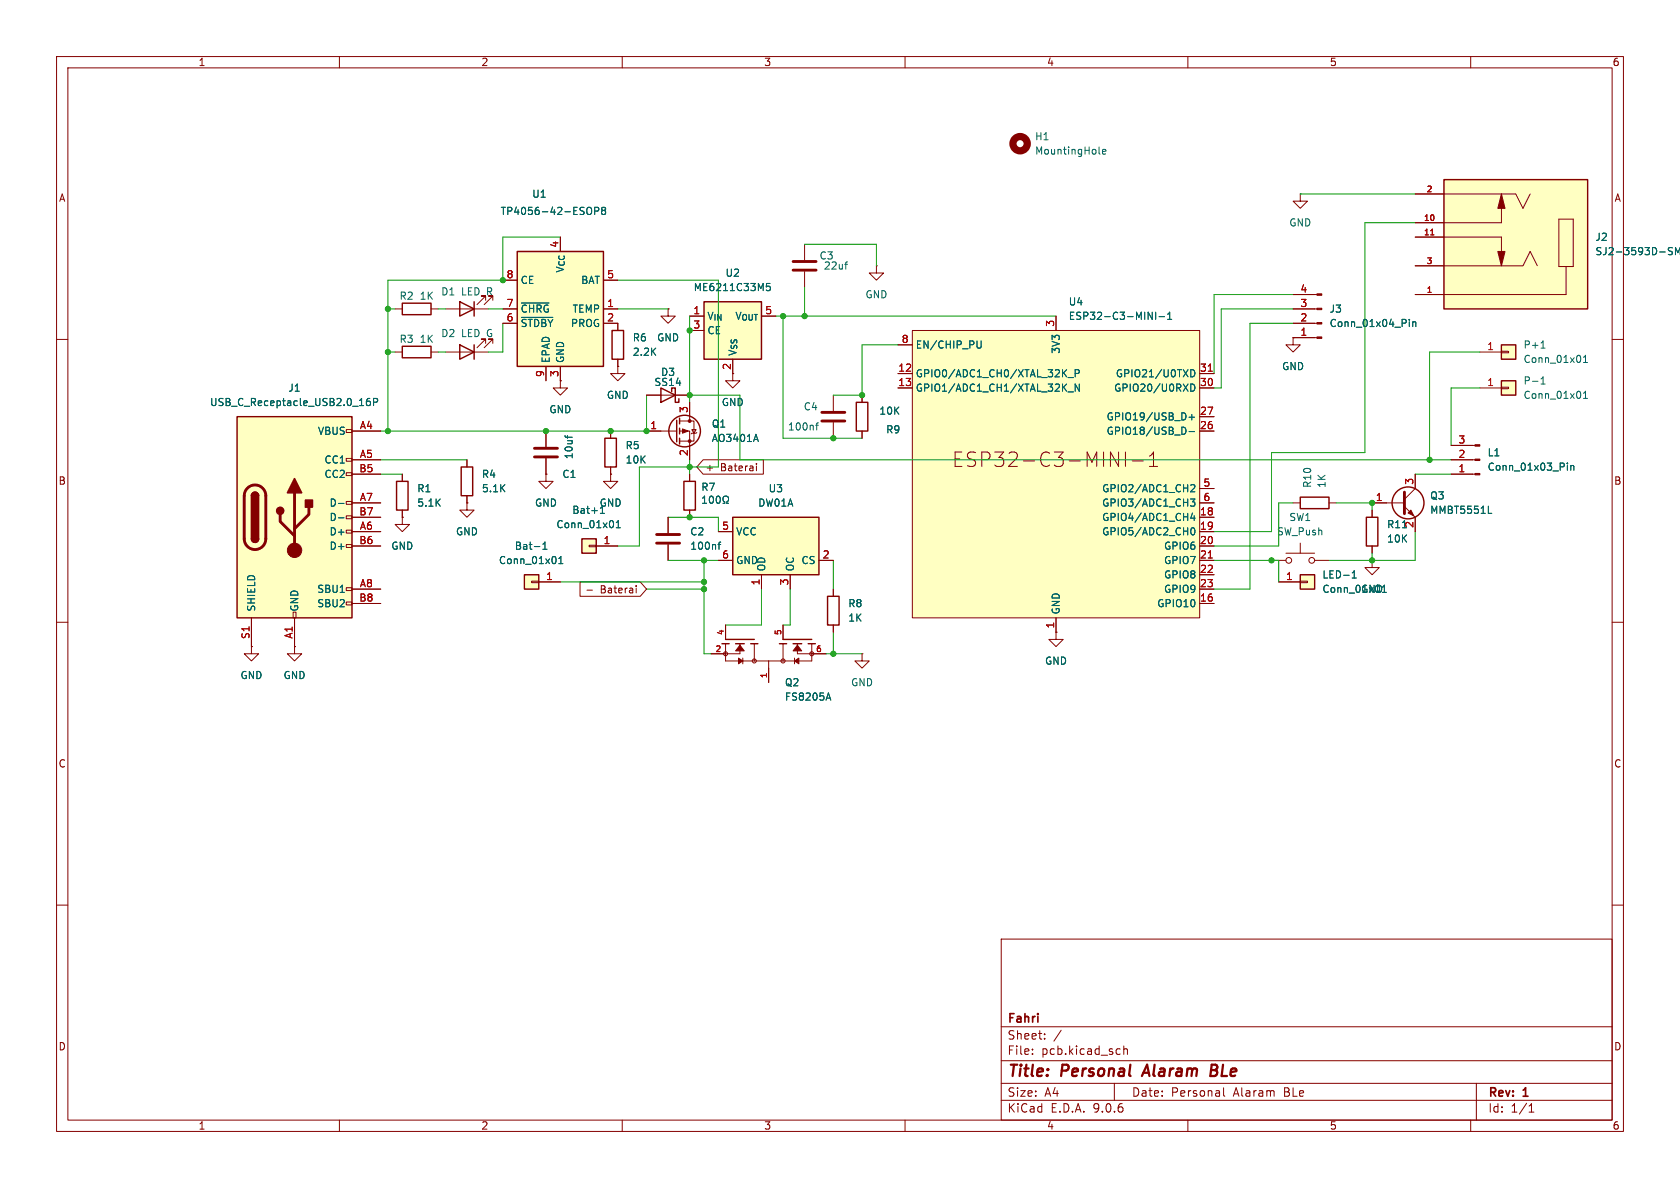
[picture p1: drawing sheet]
<svg xmlns="http://www.w3.org/2000/svg" width="297mm" height="210mm" viewBox="0 0 297 210" stroke-linecap="round" stroke-linejoin="round" font-family="sans-serif">
<g fill="none" stroke="#840000" stroke-width=".18">
<path d="M10 10h277v190h-277zM12 12h273v186h-273zM60 10v2M110 10v2M160 10v2M210 10v2M260 10v2M10 60h2M78.7 62.2h7.7M85.9 60.7v-.8h-.8h.8l-1.6 1.6M87.1 60.7v-.8h-.7h.7l-1.5 1.6M96.5 76.2v2.8"/>
<path d="M99.1 67.3v1.3h1.2l-1.2 1.3-1.3-1.3h1.3M99.1 67.3h.1M285 60h2M71.1 83.8v1.3M71.1 90.2v1.2M96.5 81v2.8M242.6 90.2v1.2M242.6 96.5v1.3M10 110h2M44.4 114.3v1.3h1.3l-1.3 1.2-1.2-1.2h1.2M44.4 114.3h.1M52.1 114.3v1.3h1.2l-1.2 1.2-1.3-1.2h1.3"/>
<path d="M52.1 114.3h.1M285 110h2M10 160h2M177 166h108v32h-108zM285 160h2M60 198v2M110 198v2M160 198v2M177 194.5h108M177 191.5h108M177 187.5h108M177 181.5h108"/>
<path d="M182.5 186.3v.1M182.5 185.5v.1M184.7 183.6v.1M184.7 182.8v.1M187.6 182.1l-1.3 2M197 191.5v3M197.9 185.4l.1 .1M198 186.3l-.1 .1M198.7 184.9v1.5M198.7 185.5l.2-.1 .3 .1 .1 .9M210 198v2M216.3 192.3v1.3l.2 .2"/>
<path d="M260 198v2M261 191.5v6.5M270.3 196.6h.9M270.3 195.5l.4-.4v1.5"/>
</g>
<path d="M202.8 188.2l-.9 2M214.1 189.2h.7M214.8 189.2l.2 .1M214.9 188.2h-.7l-.2 2 .9-.1M215 189.1l-.2 .1" fill="none" stroke="#840000" stroke-width=".4"/>
<path d="M81.3 61l2.5 1.2-2.5 1.3zM83.8 61v2.5M70.1 85.1h2v5.1h-2zM241.6 91.4h2v5.1h-2z" fill="none" stroke="#840000" stroke-width=".25"/>
<path d="M94.5 79.2h4.1M94.5 80.8h4.1" fill="none" stroke="#840000" stroke-width=".51"/>
<path d="M99.9 77l.1 .2M100.3 77v.5M247.9 93.3h.8" fill="none" stroke="#006464" stroke-width=".18"/>
<path d="M41.9 73.7h20.3v35.5h-20.3z" fill="#ffffc2"/>
<g fill="none" stroke="#840000" stroke-width=".18">
<path d="M61.2 75.9h1v.6h-1zM62.2 76.2h5.1M61.2 81h1v.5h-1zM61.2 83.6h1v.5h-1zM61.2 88.6h1v.6h-1zM61.2 91.2h1v.5h-1zM61.2 93.7h1v.5h-1zM61.2 96.3h1v.5h-1zM62.2 81.3h5.1M62.2 83.8h5.1M62.2 88.9h5.1M62.2 91.4h5.1"/>
<path d="M62.2 94h5.1M62.2 96.5h5.1M44.4 109.2v5.1M51.8 108.2h.5v1h-.5zM52.1 109.2v5.1M61.2 103.9h1v.5h-1zM61.2 106.4h1v.5h-1zM62.2 104.1h5.1M62.2 106.7h5.1"/>
</g>
<path d="M41.9 73.7h20.3v35.5h-20.3zM44.4 87.6a.64 .64 0 0 1 .7-.6 .64 .64 0 0 1 .6 .6M44.4 95.3a.64 .64 0 0 0 .7 .6 .64 .64 0 0 0 .6-.6" fill="none" stroke="#840000" stroke-width=".25"/>
<path d="M43.7 86.3a1.9 1.9 0 0 1 2.1-.4 1.9 1.9 0 0 1 1.2 1.7v7.7a1.91 1.91 0 0 1-1.9 1.8 1.91 1.91 0 0 1-1.9-1.8v-7.8l.2-.7zM49.5 90.9v1.3l2.6 2.5M52.1 87.1v10.2M54.6 89.7v1.2l-2.5 2.6" fill="none" stroke="#840000" stroke-width=".51"/>
<g fill="#840000" stroke="#840000" stroke-width=".25">
<path d="M44.4 87.6h1.3v7.7h-1.3z"/>
<path d="M44.6 87.2a.64 .64 0 0 1 .7-.2 .64 .64 0 0 1 .4 .6h-1.3z"/>
<path d="M44.4 95.3h1.3a.64 .64 0 0 1-.6 .6 .64 .64 0 0 1-.7-.6z"/>
<path d="M52.1 84.6l1.2 2.5h-2.5z"/>
<path d="M54 88.4h1.2v1.3h-1.2z"/>
<circle cx="49.5" cy="90.3" r=".63"/>
</g>
<circle cx="52.1" cy="97.3" r="1.27" fill="#840000" stroke="#840000" stroke-width=".18"/>
<path d="M65.4 70.4l-.4 .1a.86 .86 0 0 0 0 1.2l.4-.1 .1-.4-.2-.3h-.3l-.2 .3M66 71.1l.6-.1 .2-.1-.1-.3-.7-.2v1.3M59.8 89h1M59.8 91.5h1" fill="none" stroke="#006464" stroke-width=".18"/>
<path d="M91.4 44.5h15.3v20.3h-15.3z" fill="#ffffc2"/>
<path d="M91.4 44.5h15.3v20.3h-15.3z" fill="none" stroke="#840000" stroke-width=".25"/>
<g fill="none" stroke="#840000" stroke-width=".18">
<path d="M88.9 49.5h2.5M88.9 54.6h2.5M88.9 57.2h2.5M106.7 49.5h2.5M106.7 54.6h2.5M106.7 57.2h2.5M96.5 64.8v2.5M99.1 64.8v2.5M71.1 91.4v1.3h1.3l-1.3 1.3-1.3-1.3h1.3M71.1 91.4h.1M82.5 88.9v1.3h1.3l-1.3 1.2-1.2-1.2h1.2M82.5 88.9h.1"/>
<path d="M96.5 83.8v1.3h1.3l-1.3 1.3-1.3-1.3h1.3M96.5 83.8h.1"/>
</g>
<path d="M104 36.6a.43 .43 0 0 1 .6 .5v.4a.43 .43 0 0 1-.6 .4M105.1 37.3h.6l.2-.2-.1-.3-.7-.2v1.3M106.6 37.2l-.3-.3 .3-.3h.2l.3 .3-.3 .3M106.6 37.2l-.3 .2 .1 .4 .2 .1h.3l.2-.2v-.3l-.3-.2M106.6 37.2h.2M92.2 53.6h4.9M92.2 56.1h5.5" fill="none" stroke="#006464" stroke-width=".18"/>
<path d="M92.7 101.6h2.5v2.5h-2.5z" fill="#ffffc2"/>
<path d="M71.1 53.6h5.1v2h-5.1zM81.3 53.3l2.5 1.3-2.5 1.3zM83.8 53.3v2.6M71.1 61.2h5.1v2h-5.1zM151.4 71.1h2v5.1h-2zM92.7 101.6h2.5v2.5h-2.5z" fill="none" stroke="#840000" stroke-width=".25"/>
<g fill="none" stroke="#840000" stroke-width=".18">
<path d="M69.8 54.6h1.3M76.2 54.6h1.3M78.7 54.6h7.7M85.9 53.1v-.8h-.8h.8l-1.6 1.5M87.1 53.1v-.8h-.7h.7l-1.5 1.5M154.9 47v1.3h1.3l-1.3 1.2-1.2-1.2h1.2M154.9 47h.1M69.8 62.2h1.3M76.2 62.2h1.3M129.5 66v1.3h1.3l-1.3 1.3-1.2-1.3h1.2M147.3 69.9v2.7M147.3 74.7v2.8"/>
<path d="M152.4 69.9v1.2M152.4 76.2v1.3M94 102.7h1.2v.3h-1.2zM95.2 102.9h3.9M186.7 111.8v1.2h1.3l-1.3 1.3-1.3-1.3h1.3M186.7 111.8h.1"/>
</g>
<path d="M144.2 75.2h.5M144.7 74.7l-.3 .2v1.1M94.5 96.6h.9M96 97.1h.7M96 96.2l.3-.4v1.3M98.8 99.6h.7M98.8 98.7l.4-.3v1.2" fill="none" stroke="#006464" stroke-width=".18"/>
<path d="M145.3 72.9h4.1M145.3 74.4h4.1" fill="none" stroke="#840000" stroke-width=".51"/>
<path d="M265.4 61h2.6v2.5h-2.6z" fill="#ffffc2"/>
<path d="M265.4 61h2.6v2.5h-2.6z" fill="none" stroke="#840000" stroke-width=".25"/>
<path d="M261.6 62.2h3.8M265.4 62.1h1.3v.3h-1.3z" fill="none" stroke="#840000" stroke-width=".18"/>
<path d="M272.4 61.5h.8M272.7 60.5l.1-.2v1.2M279.9 64.1h.8M279.9 63.2l.4-.4v1.3" fill="none" stroke="#006464" stroke-width=".18"/>
<path d="M265.4 67.3h2.6v2.6h-2.6z" fill="#ffffc2"/>
<path d="M265.4 67.3h2.6v2.6h-2.6zM81.5 82.6h2.1v5h-2.1z" fill="none" stroke="#840000" stroke-width=".25"/>
<path d="M261.6 68.6h3.8M265.4 68.5h1.3v.2h-1.3zM82.5 81.3v1.3M82.5 87.6v1.3" fill="none" stroke="#840000" stroke-width=".18"/>
<path d="M272.4 67.9h.8M272.4 67l.4-.4v1.3M279.9 70.4h.8M279.9 69.5l.4-.3v1.2" fill="none" stroke="#006464" stroke-width=".18"/>
<path d="M255.3 31.8h25.4v22.8h-25.4z" fill="#ffffc2"/>
<g fill="none" stroke="#840000" stroke-width=".25">
<path d="M255.3 31.8h25.4v22.8h-25.4z"/>
<circle cx="248.9" cy="88.9" r="2.82"/>
</g>
<path d="M250.2 34.3h17.8l1.2 2.5 1.3-2.5M265.4 34.3v5.1h-15.2M275.6 38.7h2.5v8.4h-2.5zM250.2 47h19l1.3-2.5 1.3 2.5M250.2 41.9h15.2v5.1M276.9 47.1v5h-26.7M256.5 78.7h4.3M242.6 88.9h5.7M248.3 89.5l1.9 1.9v2.6M250.2 83.8v2.6l-1.9 1.9M256.5 83.8h4.3M256.5 81.3h4.3" fill="none" stroke="#840000" stroke-width=".18"/>
<g fill="#840000" stroke="#840000" stroke-width=".18">
<path d="M264.8 44.5h1.3l-.7 2.5z"/>
<path d="M265.4 34.3l.7 2.5h-1.3z"/>
<path d="M260.8 83.7h.8v.2h-.8z"/>
<path d="M260.8 81.2h.8v.2h-.8z"/>
<path d="M260.8 78.6h.8v.3h-.8z"/>
<path d="M248.9 90.7l.5-.5 .5 1z"/>
</g>
<path d="M252.9 41.5h.6" fill="none" stroke="#a90000" stroke-width=".18"/>
<path d="M263.1 90.7h.6M277.1 81.9v.1M277.1 82.3v.8M277.7 82.3v.8M277.7 82.4l.2-.1h.3v.8" fill="none" stroke="#006464" stroke-width=".18"/>
<path d="M248.3 87v3.8" fill="none" stroke="#840000" stroke-width=".51"/>
<path d="M124.5 53.3h10.1v10.2h-10.1z" fill="#ffffc2"/>
<g fill="none" stroke="#840000" stroke-width=".25">
<path d="M108.2 58.4h2v5.1h-2zM124.5 53.3h10.1v10.2h-10.1zM106.9 77.5h2.1v5.1h-2.1zM116.8 68.6l2.6 1.3-2.6 1.2zM118.7 69.2v-.6h.7v2.5h.6v-.6M119.6 74.3v3.8M120.1 73.9v1M120.1 75.7v1M120.1 77.5v1"/>
<circle cx="121" cy="76.2" r="2.79"/>
</g>
<g fill="none" stroke="#840000" stroke-width=".18">
<path d="M109.2 57.2v1.2M118.1 54.6v1.3h1.3l-1.3 1.3-1.3-1.3h1.3M118.1 54.6h.1M121.9 55.9h2.6M121.9 58.4h2.6M107.9 76.2v1.3M109.2 64.8v1.2h1.3l-1.3 1.3-1.3-1.3h1.3M109.2 64.8h.1M109.2 63.5v1.3M114.3 76.2h5.3M114.3 69.9h7.6M120.1 74.4h2.6v3.6h-2.6"/>
<path d="M120.1 76.2h1.8v5.1M121.9 71.1v3.3M122.3 75.9h.8l-.4 .7zM123.2 76.5l-.1 .1h-.8l-.1 .1M129.5 63.5v2.5M107.9 83.8v1.3h1.3l-1.3 1.3-1.2-1.3h1.2M107.9 83.8h.1M107.9 82.6v1.2M118.1 91.4v2.8M118.1 96.3v2.8"/>
</g>
<path d="M136.1 50.1h-.6v.6l.1-.1 .5 .1 .1 .1-.1 .5-.1 .1-.5-.1M133.6 76.8l.5 1.2M126.9 96.3h.5M127.4 95.8l-.3 .2v1.1" fill="none" stroke="#006464" stroke-width=".18"/>
<g fill="#840000" stroke="#840000" stroke-width=".18">
<path d="M120.6 75.8l1.1 .4-1.1 .4z"/>
<circle cx="121.9" cy="74.4" r=".25"/>
<circle cx="121.9" cy="78" r=".25"/>
</g>
<path d="M116.1 94.5h4M116.1 96h4" fill="none" stroke="#840000" stroke-width=".51"/>
<path d="M102.9 95.3h2.5v2.5h-2.5z" fill="#ffffc2"/>
<path d="M102.9 95.3h2.5v2.5h-2.5zM120.9 85.1h2v5.1h-2z" fill="none" stroke="#840000" stroke-width=".25"/>
<path d="M104.1 96.4h1.3v.2h-1.3zM105.4 96.5h3.8M121.9 83.8v1.3M121.9 90.2v1.2" fill="none" stroke="#840000" stroke-width=".18"/>
<path d="M106.1 90.7h.8M106.5 89.5v1.2M108.9 93.3h.8M108.9 92.4l.4-.4v1.3M124.2 89h.7M124.2 88.1l.4-.4v1.3M125.5 87.8l.2-.1a.68 .68 0 0 1 .4 .6 .68 .68 0 0 1-.4 .7l-.2-.1-.1-.4zM126.7 87.8l.2-.1a.68 .68 0 0 1 .5 .6 .68 .68 0 0 1-.5 .7l-.2-.1-.1-.4zM127.8 89h.3v-.3a.54 .54 0 0 1-.2-.7 .54 .54 0 0 1 .7-.2 .58 .58 0 0 1-.1 .9v.3h.3" fill="none" stroke="#006464" stroke-width=".18"/>
<path d="M129.5 91.4h15.3v10.2h-15.3z" fill="#ffffc2"/>
<path d="M129.5 91.4h15.3v10.2h-15.3zM127.6 113.8h1.3M128.3 113h5M130 113.8h1.6M132.7 113.8h1.3M137.8 113.8h1.3M138.4 113h5.1M140.2 113.8h1.5M142.9 113.8h1.2M146.3 105.4h2v5.1h-2z" fill="none" stroke="#840000" stroke-width=".25"/>
<g fill="none" stroke="#840000" stroke-width=".18">
<path d="M127 94h2.5M127 99.1h2.5M144.8 99.1h2.5M242.6 99.1v1.2h1.2l-1.2 1.3-1.3-1.3h1.3M242.6 99.1h.1M128.3 113.8v3h15.2v-3M128.3 110.5v2.5M130.8 113.8v1.8h-5.1M131.3 116.3v1M133.3 113.8v3M134.6 101.6v2.5M135.9 116.8v3.9"/>
<path d="M138.4 110.5v2.5M138.4 113.8v3M139.7 101.6v2.5M140.5 116.3v1M141 113.8v1.8h5M147.3 104.1v1.3M147.3 110.5v1.3M152.4 115.6v1.2h1.3l-1.3 1.3-1.3-1.3h1.3M152.4 115.6h.1"/>
<circle cx="128.3" cy="115.6" r=".36"/>
<circle cx="133.3" cy="116.8" r=".36"/>
<circle cx="138.4" cy="116.8" r=".36"/>
<circle cx="143.5" cy="115.6" r=".36"/>
</g>
<g fill="#840000" stroke="#840000" stroke-width=".18">
<path d="M141 114l.7 1.1h-1.5z"/>
<path d="M130.8 114l.8 1.1h-1.6z"/>
<path d="M140.5 116.8l.7-.5v1z"/>
<path d="M130.6 116.3l.7 .5-.7 .5z"/>
</g>
<path d="M146.1 123.4h.7M146.5 122.5l.4 1.3" fill="none" stroke="#006464" stroke-width=".18"/>
<path d="M229.9 101.6h2.5v2.5h-2.5z" fill="#ffffc2"/>
<path d="M229.9 87.9h5v2h-5zM229.9 101.6h2.5v2.5h-2.5z" fill="none" stroke="#840000" stroke-width=".25"/>
<g fill="none" stroke="#840000" stroke-width=".18">
<path d="M229.9 34.3v1.3h1.2l-1.2 1.2-1.3-1.2h1.3M229.9 34.3h.1M142.2 43.2v2.8M142.2 48v2.8M228.6 59.7v1.3h1.3l-1.3 1.2-1.3-1.2h1.3M228.6 59.7h.1M228.6 59.7h4.2M228.6 57.2h4.2M228.6 54.6h4.2M228.6 52.1h4.2M224.8 99.1h2.5M227.3 97.8h5.1"/>
<path d="M228.6 88.9h1.3M229.9 96v1.8M232.4 99.1h2.5M234.9 88.9h1.3M226.1 102.9h3.8M229.9 102.7h1.2v.3h-1.2z"/>
<circle cx="227.8" cy="99.1" r=".51"/>
<circle cx="231.9" cy="99.1" r=".51"/>
</g>
<path d="M194.3 27.1l.2 .1M194.9 26.8l.6-.1-.1-.2-.3-.1-.2 .2 .1 .6h.4M149.3 46.7h.5M149.8 46.3l-.2 .1M249.2 56.5v.1M249.2 56.9v.8M249.8 56.9v.8M249.8 57l.1-.1h.3l.1 .8M239.1 102.2h.7M239.1 101.3l.3-.4v1.3M244.4 104.7h.7" fill="none" stroke="#006464" stroke-width=".18"/>
<g fill="#840000" stroke="#840000" stroke-width=".18">
<path d="M232.8 59.6h.9v.2h-.9z"/>
<path d="M232.8 57h.9v.3h-.9z"/>
<path d="M232.8 54.5h.9v.2h-.9z"/>
<path d="M232.8 51.9h.9v.3h-.9z"/>
</g>
<circle cx="180.3" cy="25.4" r="1.27" fill="none" stroke="#840000" stroke-width="1.3"/>
<path d="M140.2 46.2h4.1M140.2 47.8h4.1" fill="none" stroke="#840000" stroke-width=".51"/>
<path d="M161.3 58.4h50.8v50.8h-50.8z" fill="#ffffc2"/>
<g fill="none" stroke="#840000" stroke-width=".18">
<path d="M250.2 39.4h5.1M250.2 34.3h5.1M88.9 49.5h2.5M88.9 54.6h2.5M88.9 57.2h2.5M106.7 49.5h2.5M106.7 54.6h2.5M106.7 57.2h2.5v1.2M118.1 54.6h.1M121.9 55.9h2.6M121.9 58.4h2.6M161.3 58.4h50.8v50.8h-50.8z"/>
<path d="M186.7 55.9v2.5M228.6 59.7h.1M228.6 54.6h3.8M228.6 57.2h3.8M228.6 52.1h3.8M228.6 59.7h3.8M250.2 52.1h5.1M250.2 47h5.1M250.2 41.9h5.1M62.2 76.2h5.1M96.5 64.8v2.5M96.5 76.2v2.8"/>
<path d="M99.1 67.3h.1M99.1 64.8v2.5M107.9 76.2v1.3M109.2 64.8h.1M109.2 63.5v1.3M114.3 76.2h2.5M114.3 69.9h2.5M119.4 69.9h2.5M121.9 71.1v2.6M121.9 78.7v2.6M129.5 63.5v2.5M152.4 69.9v1.2"/>
<path d="M152.4 76.2v1.3M158.7 61h2.6M158.7 66h2.6M158.7 68.6h2.6M196.3 79.9l1.5 2.5v-2.5M199 79.9v2.5M212.1 66h2.5M212.1 68.6h2.5M212.1 73.7h2.5M212.1 76.2h2.5M256.5 78.7h3.8M62.2 88.9h5.1"/>
<path d="M62.2 91.4h5.1M62.2 94h5.1M62.2 96.5h5.1M62.2 81.3h5.1M62.2 83.8h5.1M71.1 91.4h.1M71.1 83.8v1.3M71.1 90.2v1.2M82.5 88.9h.1M82.5 81.3v1.3M82.5 87.6v1.3M96.5 83.8h.1"/>
<path d="M96.5 81v2.8M105.4 96.5h3.8M107.9 83.8h.1M107.9 82.6v1.2M118.1 91.4v2.8M118.1 96.3v2.8M121.9 83.8v1.3M121.9 90.2v1.2M124.3 81.3h10.6v2.5h-10.6l-1.1-1.2zM127 94h2.5M127 99.1h2.5M133.7 82v.1"/>
<path d="M133.7 82.4v.8M144.8 99.1h2.5M200.2 81.5h1.9M203.2 82.4h1.5M203.2 80.6l.7-.7v2.5M212.1 86.4h2.5M212.1 88.9h2.5M212.1 91.4h2.5M212.1 94h2.5M212.1 96.5h2.5M212.1 99.1h2.5M242.6 99.1h.1"/>
<path d="M242.6 88.9h2.5M242.6 90.2v1.2M242.6 96.5v1.3M250.2 83.8v2.6M250.2 91.4v2.6M256.5 81.3h3.8M256.5 83.8h3.8M44.4 114.3h.1M44.4 109.2v5.1M52.1 114.3h.1M52.1 109.2v5.1M62.2 104.1h5.1"/>
<path d="M62.2 106.7h5.1M95.2 102.9h3.9M102.5 102.9h10.7l1.1 1.2-1.1 1.3h-10.7zM103.8 104.3h.9M112.5 103.5v.2M112.5 104v.8M125.7 115.6h2.6M128.3 110.5v2.5M134.6 101.6v2.5M135.9 118.1v2.6M138.4 110.5v2.5M139.7 101.6v2.5"/>
<path d="M143.5 115.6h2.5M147.3 104.1v1.3M147.3 110.5v1.3M186.7 111.8h.1M186.7 109.2v2.6M212.1 101.6h2.5M212.1 104.1h2.5M212.1 106.7h2.5M226.1 102.9h3.8"/>
</g>
<g fill="none" stroke="#006464" stroke-width=".18">
<path d="M104 36.6a.43 .43 0 0 1 .6 .5v.4a.43 .43 0 0 1-.6 .4M105.1 37.3h.6l.2-.2-.1-.3-.7-.2v1.3M106.6 37.2l-.3-.3 .3-.3h.2l.3 .3-.3 .3M106.6 37.2l-.3 .2 .1 .4 .2 .1h.3l.2-.2v-.3l-.3-.2M106.6 37.2h.2M92.2 53.6h4.9M92.2 56.1h5.5M136.1 50.1h-.6v.6l.1-.1 .5 .1 .1 .1-.1 .5-.1 .1-.5-.1M203 55.2l.7 1.3v-1.3M204.3 55.2v1.3M204.9 56h1M206.4 56.5h.7"/>
<path d="M206.4 55.6l.4-.4v1.3M249.2 56.5v.1M249.2 56.9v.8M249.8 56.9v.8M249.8 57l.1-.1h.3l.1 .8M65.4 70.4l-.4 .1a.86 .86 0 0 0 0 1.2l.4-.1 .1-.4-.2-.3h-.3l-.2 .3M66 71.1l.6-.1 .2-.1-.1-.3-.7-.2v1.3M99.9 77l.1 .2M100.3 77v.5M133.6 76.8l.5 1.2M173.4 60.3v1.1l-.2 .1h-.4M188.8 66.7h1"/>
<path d="M188.8 69.3h1M190.1 66h.6l.1-.2-.1-.3-.6-.2v1.3M190.8 67.9v1.3l-.7-1.3v1.3M209.4 75.6l.3 .5-.3 .6M210.2 73.8h1M210.2 76.3h1M210.5 65.3a.64 .64 0 0 1 .7 .7 .64 .64 0 0 1-.7 .6zM210.5 67.9a.64 .64 0 0 1 .7 .6 .64 .64 0 0 1-.7 .7zM210.7 73.3v.9M59.8 89h1M59.8 91.5h1M94.5 96.6h.9"/>
<path d="M96 97.1h.7M96 96.2l.3-.4v1.3M98.8 99.6h.7M98.8 98.7l.4-.3v1.2M106.1 90.7h.8M106.5 89.5v1.2M108.9 93.3h.8M108.9 92.4l.4-.4v1.3M124.2 89h.7M124.2 88.1l.4-.4v1.3M125.5 87.8l.2-.1a.68 .68 0 0 1 .4 .6 .68 .68 0 0 1-.4 .7l-.2-.1-.1-.4zM126.7 87.8l.2-.1a.68 .68 0 0 1 .5 .6 .68 .68 0 0 1-.5 .7l-.2-.1-.1-.4z"/>
<path d="M126.9 96.3h.5M127.4 95.8l-.3 .2v1.1M127.8 89h.3v-.3a.54 .54 0 0 1-.2-.7 .54 .54 0 0 1 .7-.2 .58 .58 0 0 1-.1 .9v.3h.3M210.5 88.2h.7l-.4 .5 .4 .1v.6l-.2 .1-.5-.1M210.5 85.8l.5-.1 .2 .3-.7 .9h.7M210.6 93.4l.2-.1a.68 .68 0 0 1 .5 .6 .68 .68 0 0 1-.5 .7l-.2-.2-.1-.3zM210.8 90.7l-.3 .9h.8M211.1 91.2v.8M247.9 93.3h.8M263.1 90.7h.6M277.1 81.9v.1M277.1 82.3v.8"/>
<path d="M277.7 82.3v.8M277.7 82.4l.2-.1h.3v.8M239.1 102.2h.7M239.1 101.3l.3-.4v1.3M244.4 104.7h.7M146.1 123.4h.7M146.5 122.5l.4 1.3"/>
</g>
<path d="M252.9 41.5h.6M213.6 65.6h.7M213.6 98.6h.7" fill="none" stroke="#a90000" stroke-width=".18"/>
<g fill="none" stroke="#009600" stroke-width=".18">
<path d="M229.9 34.3h20.3M250.2 39.4h-8.9v40.6h-16.5v14h-10.2M68.6 54.6h1.2M77.5 54.6h1.2M86.4 54.6h2.5M88.9 57.2v5h-2.5M99.1 41.9h-10.2v7.6h-20.3v26.7M109.2 49.5h17.8v33.1h-14v13.9h-3.8M109.2 54.6h8.9M121.9 55.9v15.2M137.2 55.9h49.5M138.4 55.9v21.6h14"/>
<path d="M142.2 43.2h12.7v3.8M142.2 50.8v5.1M228.6 57.2h-7.6v46.9h-6.4M228.6 54.6h-12.7v14h-1.3M228.6 52.1h-14v13.9M68.6 62.2h1.2M77.5 62.2h1.2M114.3 69.9v6.3h-47M121.9 69.9h8.9v11.4h125.7M158.7 61h-6.3v8.9h-5.1M261.6 62.2h-8.9v19.1M261.6 68.6h-5.1v10.1"/>
<path d="M67.3 83.8h3.8M67.3 81.3h15.2M118.1 99.1h8.9M118.1 91.4h8.9v2.6M121.9 81.3v2.5M124.5 99.1v16.5h1.2M147.3 99.1v5M214.6 99.1h11.5v3.8M228.6 88.9h-2.5v7.6h-11.5M236.2 88.9h6.4v1.3M242.6 97.8v1.3M250.2 94v5.1h-15.3"/>
<path d="M250.2 83.8h6.3M99.1 102.9h25.4M114.3 104.1h10.2M134.6 104.1v6.4h-6.3M139.7 104.1v6.4h-1.3M146 115.6h6.4M147.3 111.8v3.8"/>
</g>
<g fill="#009600" stroke="#009600" stroke-width=".18">
<circle cx="107.9" cy="76.2" r=".46"/>
<circle cx="96.5" cy="76.2" r=".46"/>
<circle cx="68.6" cy="62.2" r=".46"/>
<circle cx="68.6" cy="76.2" r=".46"/>
<circle cx="68.6" cy="54.6" r=".46"/>
<circle cx="88.9" cy="49.5" r=".46"/>
<circle cx="242.6" cy="88.9" r=".46"/>
<circle cx="242.6" cy="99.1" r=".46"/>
<circle cx="252.7" cy="81.3" r=".46"/>
<circle cx="121.9" cy="82.6" r=".46"/>
<circle cx="138.4" cy="55.9" r=".46"/>
<circle cx="142.2" cy="55.9" r=".46"/>
<circle cx="147.3" cy="77.5" r=".46"/>
<circle cx="152.4" cy="69.9" r=".46"/>
<circle cx="121.9" cy="58.4" r=".46"/>
<circle cx="121.9" cy="69.9" r=".46"/>
<circle cx="114.3" cy="76.2" r=".46"/>
<circle cx="121.9" cy="91.4" r=".46"/>
<circle cx="124.5" cy="102.9" r=".46"/>
<circle cx="124.5" cy="104.1" r=".46"/>
<circle cx="124.5" cy="99.1" r=".46"/>
<circle cx="224.8" cy="99.1" r=".46"/>
<circle cx="147.3" cy="115.6" r=".46"/>
</g>
<text font-size="3.5" fill="#840000" x="168.3" y="82.8">ESP32-C3-MINI-1</text>
<g font-size="2.8" fill="#840000">
<text x="178" y="190.9">Title:</text>
<text x="187.7" y="190.9">Personal</text>
<text x="203" y="190.9">Alaram</text>
<text x="215.6" y="190.9">BLe</text>
</g>
<g font-size="2.1" fill="#840000">
<text x="178" y="184">Sheet:</text>
<text x="178" y="181.2">Fahri</text>
<text x="178" y="186.7">File:</text>
<text x="184.1" y="186.7">pcb.kicad_sch</text>
<text x="178" y="196.9">KiCad</text>
<text x="178" y="194.1">Size:</text>
<text x="184.7" y="194.1">A4</text>
<text x="185.7" y="196.9">E.D.A.</text>
<text x="193.3" y="196.9">9.0.6</text>
<text x="200" y="194.1">Date:</text>
<text x="207" y="194.1">Personal</text>
<text x="218.1" y="194.1">Alaram</text>
<text x="227.1" y="194.1">BLe</text>
<text x="263" y="194.3">Rev:</text>
<text x="263" y="196.9">Id:</text>
<text x="267.1" y="196.9">1/1</text>
<text x="269.4" y="194.3">1</text>
</g>
<g font-size="1.8" fill="#840000">
<text x="35" y="11.9">1</text>
<text x="85" y="11.9">2</text>
<text x="135" y="11.9">3</text>
<text x="185" y="11.9">4</text>
<text x="235" y="11.9">5</text>
<text x="285" y="11.9">6</text>
<text x="10.3" y="35.9">A</text>
<text x="285.3" y="35.9">A</text>
<text x="124.6" y="83.5">+</text>
<text x="127.4" y="83.5">Baterai</text>
<text x="10.3" y="85.9">B</text>
<text x="285.3" y="85.9">B</text>
<text x="106.1" y="105.1">Baterai</text>
<text x="10.3" y="135.9">C</text>
<text x="285.3" y="135.9">C</text>
<text x="10.3" y="185.9">D</text>
<text x="285.3" y="185.9">D</text>
<text x="35" y="199.9">1</text>
<text x="85" y="199.9">2</text>
<text x="135" y="199.9">3</text>
<text x="185" y="199.9">4</text>
<text x="235" y="199.9">5</text>
<text x="285" y="199.9">6</text>
</g>
<g font-size="1.8" fill="#006464">
<text x="182.9" y="25">H1</text>
<text x="182.9" y="27.5">MountingHole</text>
<text x="94" y="35.2">U1</text>
<text x="88.4" y="38.2">TP4056-42-ESOP8</text>
<text x="227.8" y="40.2">GND</text>
<text x="144.8" y="46.1">C3</text>
<text x="145.6" y="47.9">22uf</text>
<text x="281.9" y="42.8">J2</text>
<text x="281.9" y="45.3">SJ2-3593D-SMT-TR</text>
<text x="70.5" y="53.2">R2</text>
<text x="74.1" y="53.2">1K</text>
<text x="77.9" y="52.4">D1 LED R</text>
<text x="91.9" y="50.4">CE</text>
<text x="99.9" y="48.3" transform="rotate(-90 99.9 48.3)">V_{CC}</text>
<text x="102.6" y="50.4">BAT</text>
<text x="122.5" y="51.7">ME6211C33M5</text>
<text x="128.2" y="49.1">U2</text>
<text x="152.9" y="52.9">GND</text>
<text x="77.9" y="59.8">D2 LED G</text>
<text x="91.9" y="55.5">~{CHRG}</text>
<text x="91.9" y="58">~{STDBY} PROG</text>
<text x="101.1" y="55.5">TEMP</text>
<text x="125" y="56.7">V_{IN}V_{OUT}</text>
<text x="125" y="59.3">CE</text>
<text x="188.8" y="54.2">U4</text>
<text x="188.8" y="56.7">ESP32-C3-MINI-1</text>
<text x="235" y="55.5">J3</text>
<text x="235" y="58">Conn_01x04_Pin</text>
<text x="70.5" y="60.8">R3</text>
<text x="74.1" y="60.8">1K</text>
<text x="97.4" y="64.3" transform="rotate(-90 97.4 64.3)">EPAD</text>
<text x="99.9" y="64.3" transform="rotate(-90 99.9 64.3)">GND</text>
<text x="111.8" y="60.6">R6</text>
<text x="111.8" y="63.1">2.2K</text>
<text x="116.1" y="60.6">GND</text>
<text x="130.4" y="63" transform="rotate(-90 130.4 63)">V_{SS}</text>
<text x="161.8" y="61.8">EN/CHIP_PU</text>
<text x="187.6" y="62.6" transform="rotate(-90 187.6 62.6)">3V3</text>
<text x="226.6" y="65.6">GND</text>
<text x="269.2" y="61.8">P+1</text>
<text x="269.2" y="64.4">Conn_01x01</text>
<text x="37" y="72">USB_C_Receptacle_USB2.0_16P</text>
<text x="50.9" y="69.4">J1</text>
<text x="107.2" y="70.7">GND</text>
<text x="115.6" y="68.4">SS14</text>
<text x="116.8" y="66.6">D3</text>
<text x="127.5" y="72">GND</text>
<text x="161.8" y="66.9">GPIO0/ADC1_CH0/XTAL_32K_P</text>
<text x="161.8" y="69.4">GPIO1/ADC1_CH1/XTAL_32K_N</text>
<text x="196.9" y="69.4">GPIO20/U0RXD</text>
<text x="197.2" y="66.9">GPIO21/U0TXD</text>
<text x="269.2" y="68.2">P-1</text>
<text x="269.2" y="70.7">Conn_01x01</text>
<text x="56.1" y="77.1">VBUS</text>
<text x="97" y="73.3">GND</text>
<text x="125.7" y="75.8">Q1</text>
<text x="139.2" y="76.3">100nf</text>
<text x="142" y="72.7">C4</text>
<text x="155.4" y="73.5">10K</text>
<text x="156.6" y="76.8">R9</text>
<text x="195.5" y="74.5">GPIO19/USB_D+</text>
<text x="195.5" y="77.1">GPIO18/USB_D-</text>
<text x="57.3" y="82.1">CC1</text>
<text x="101.4" y="81.3" transform="rotate(-90 101.4 81.3)">10uf</text>
<text x="110.5" y="79.6">R5</text>
<text x="110.5" y="82.1">10K</text>
<text x="125.7" y="78.3">AO3401A</text>
<text x="262.9" y="83.4">Conn_01x03_Pin</text>
<text x="262.9" y="80.9">L1</text>
<text x="57.3" y="84.7">CC2</text>
<text x="58.2" y="89.8">D-</text>
<text x="73.7" y="87.2">R1</text>
<text x="73.7" y="89.8">5.1K</text>
<text x="85.1" y="84.7">R4</text>
<text x="85.1" y="87.2">5.1K</text>
<text x="94.5" y="89.8">GND</text>
<text x="99.3" y="84.7">C1</text>
<text x="105.9" y="89.8">GND</text>
<text x="123.9" y="87">R7</text>
<text x="133.9" y="89.8">DW01A</text>
<text x="135.8" y="87.2">U3</text>
<text x="194.7" y="87.2">GPIO2/ADC1_CH2</text>
<text x="194.7" y="89.8">GPIO3/ADC1_CH3</text>
<text x="232" y="86.4" transform="rotate(-90 232 86.4)">R10</text>
<text x="234.5" y="86.4" transform="rotate(-90 234.5 86.4)">1K</text>
<text x="252.7" y="88.5">Q3</text>
<text x="58.2" y="92.3">D-</text>
<text x="58.2" y="94.8">D+</text>
<text x="80.5" y="94.8">GND</text>
<text x="98.3" y="93.6">Conn_01x01</text>
<text x="101.1" y="91">Bat+1</text>
<text x="121.9" y="94.8">C2</text>
<text x="130" y="94.8">VCC</text>
<text x="194.7" y="92.3">GPIO4/ADC1_CH4</text>
<text x="194.7" y="94.8">GPIO5/ADC2_CH0</text>
<text x="225.7" y="94.8">SW_Push</text>
<text x="227.8" y="92.3">SW1</text>
<text x="245.1" y="93.6">R11</text>
<text x="249.9" y="93.4" transform="rotate(-90 249.9 93.4)">2</text>
<text x="252.7" y="91">MMBT5551L</text>
<text x="58.2" y="97.4">D+</text>
<text x="69.1" y="97.4">GND</text>
<text x="88.1" y="99.9">Conn_01x01</text>
<text x="90.9" y="97.4">Bat-1</text>
<text x="121.9" y="97.4">100nf</text>
<text x="130" y="99.9">GND</text>
<text x="135.5" y="101.1" transform="rotate(-90 135.5 101.1)">OD</text>
<text x="140.6" y="101.1" transform="rotate(-90 140.6 101.1)">OC</text>
<text x="141.6" y="99.9">CS</text>
<text x="205.7" y="97.4">GPIO6</text>
<text x="205.7" y="99.9">GPIO7</text>
<text x="245.1" y="96.1">10K</text>
<text x="56" y="105">SBU1</text>
<text x="56" y="107.5">SBU2</text>
<text x="149.9" y="107.5">R8</text>
<text x="204.5" y="107.5">GPIO10</text>
<text x="205.7" y="102.5">GPIO8</text>
<text x="205.7" y="105">GPIO9</text>
<text x="233.7" y="105">Conn_01x01</text>
<text x="233.7" y="102.5">LED-1</text>
<text x="240.5" y="105">GND</text>
<text x="45.3" y="108.2" transform="rotate(-90 45.3 108.2)">SHIELD</text>
<text x="52.9" y="108.2" transform="rotate(-90 52.9 108.2)">GND</text>
<text x="149.9" y="110.1">1K</text>
<text x="187.6" y="108.7" transform="rotate(-90 187.6 108.7)">GND</text>
<text x="184.7" y="117.7">GND</text>
<text x="42.4" y="120.2">GND</text>
<text x="50" y="120.2">GND</text>
<text x="138.7" y="124.1">FS8205A</text>
<text x="138.7" y="121.5">Q2</text>
<text x="150.4" y="121.5">GND</text>
</g>
<g font-size="1.8" fill="#a90000">
<text x="98.8" y="43.9" transform="rotate(-90 98.8 43.9)">4</text>
<text x="89.5" y="49.3">8</text>
<text x="107.2" y="49.3">5</text>
<text x="229.8" y="51.8">4</text>
<text x="89.5" y="54.4">7</text>
<text x="89.5" y="56.9">6</text>
<text x="107.2" y="54.4">1</text>
<text x="107.2" y="56.9">2</text>
<text x="122.5" y="55.6">1</text>
<text x="122.5" y="58.2">3</text>
<text x="135.2" y="55.6">5</text>
<text x="186.4" y="57.9" transform="rotate(-90 186.4 57.9)">3</text>
<text x="229.8" y="59.4">1</text>
<text x="229.8" y="56.9">2</text>
<text x="229.8" y="54.4">3</text>
<text x="129.3" y="65.5" transform="rotate(-90 129.3 65.5)">2</text>
<text x="158.7" y="65.8">12</text>
<text x="159.3" y="60.7">8</text>
<text x="212" y="65.8">31</text>
<text x="262.8" y="62">1</text>
<text x="96.3" y="66.7" transform="rotate(-90 96.3 66.7)">9</text>
<text x="98.8" y="66.7" transform="rotate(-90 98.8 66.7)">3</text>
<text x="158.7" y="68.3">13</text>
<text x="212" y="68.3">30</text>
<text x="262.8" y="68.3">1</text>
<text x="63.5" y="75.9">A4</text>
<text x="114.9" y="75.9">1</text>
<text x="121.7" y="73.1" transform="rotate(-90 121.7 73.1)">3</text>
<text x="212" y="73.4">27</text>
<text x="212" y="75.9">26</text>
<text x="63.4" y="83.6">B5</text>
<text x="63.5" y="81">A5</text>
<text x="121.7" y="80.7" transform="rotate(-90 121.7 80.7)">2</text>
<text x="257.7" y="83.6">1</text>
<text x="257.7" y="81">2</text>
<text x="257.7" y="78.5">3</text>
<text x="63.5" y="88.6">A7</text>
<text x="212.7" y="86.1">5</text>
<text x="212.7" y="88.6">6</text>
<text x="243.1" y="88.6">1</text>
<text x="249.9" y="85.8" transform="rotate(-90 249.9 85.8)">3</text>
<text x="63.4" y="91.2">B7</text>
<text x="63.5" y="93.7">A6</text>
<text x="127.6" y="93.7">5</text>
<text x="212" y="91.2">18</text>
<text x="212" y="93.7">19</text>
<text x="63.4" y="96.3">B6</text>
<text x="106.6" y="96.3">1</text>
<text x="127.6" y="98.8">6</text>
<text x="145.3" y="98.8">2</text>
<text x="212" y="96.3">20</text>
<text x="212" y="98.8">21</text>
<text x="212" y="101.3">22</text>
<text x="63.4" y="106.4">B8</text>
<text x="63.5" y="103.9">A8</text>
<text x="96.4" y="102.6">1</text>
<text x="134.4" y="103.6" transform="rotate(-90 134.4 103.6)">1</text>
<text x="139.4" y="103.6" transform="rotate(-90 139.4 103.6)">3</text>
<text x="212" y="103.9">23</text>
<text x="212" y="106.4">16</text>
<text x="227.3" y="102.6">1</text>
<text x="44.2" y="113.1" transform="rotate(-90 44.2 113.1)">S1</text>
<text x="51.8" y="113" transform="rotate(-90 51.8 113)">A1</text>
<text x="186.4" y="111.2" transform="rotate(-90 186.4 111.2)">1</text>
</g>
<g font-size="1.4" fill="#a90000">
<text x="252.1" y="34">2</text>
<text x="251.6" y="41.7">11</text>
<text x="251.6" y="39.1">10</text>
<text x="252.1" y="46.7">3</text>
<text x="252.1" y="51.8">1</text>
<text x="128" y="112.4" transform="rotate(-90 128 112.4)">4</text>
<text x="138.2" y="112.4" transform="rotate(-90 138.2 112.4)">5</text>
<text x="126.4" y="115.3">2</text>
<text x="135.6" y="120" transform="rotate(-90 135.6 120)">1</text>
<text x="144.2" y="115.3">6</text>
</g>
</svg>
